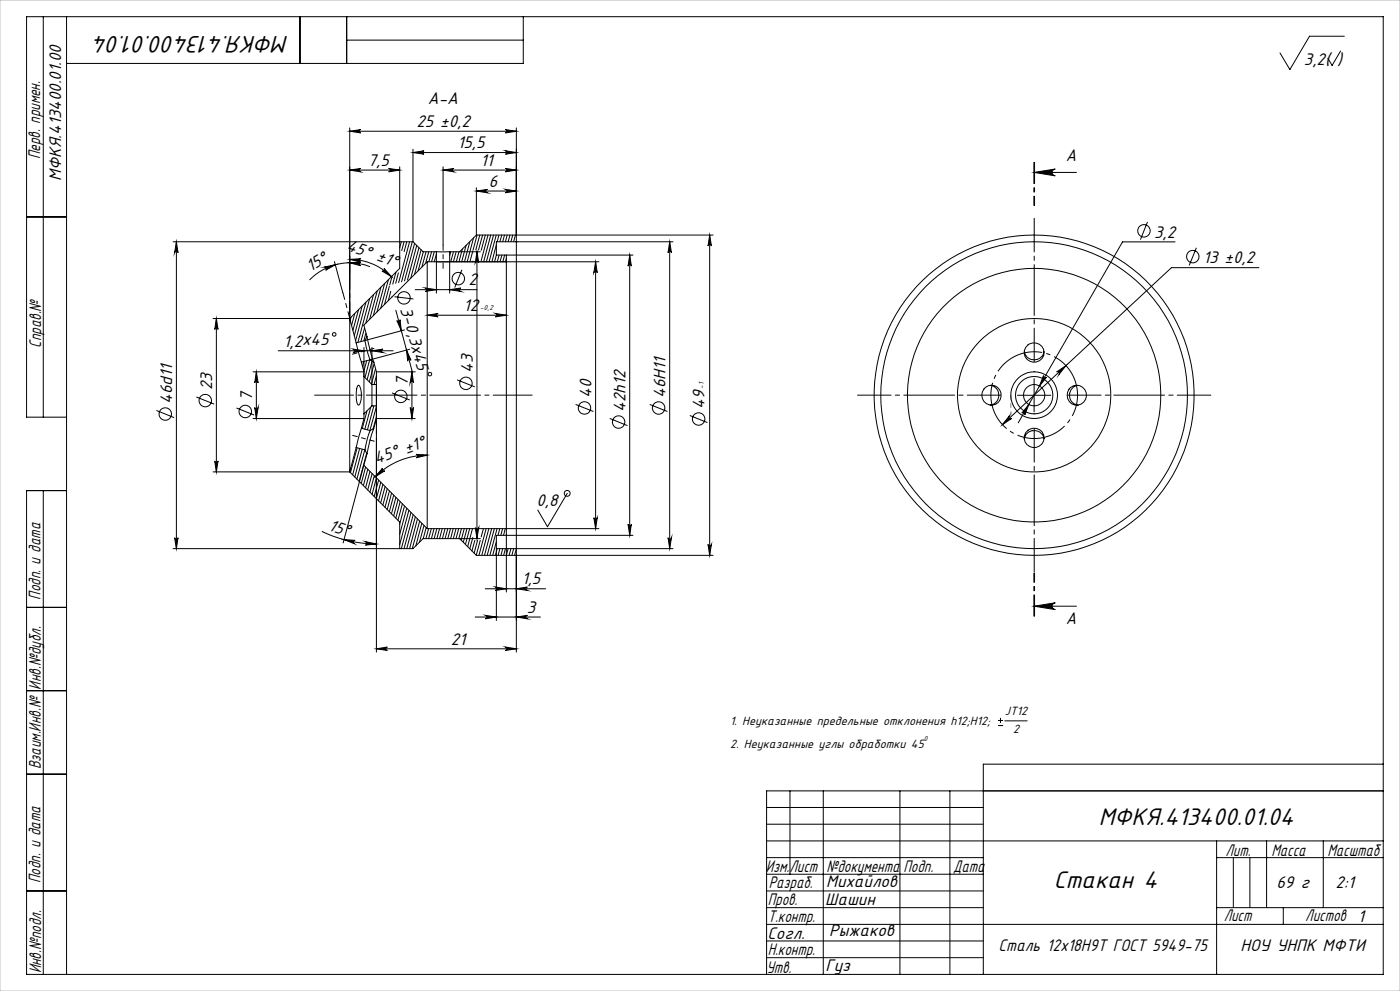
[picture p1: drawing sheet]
<svg xmlns="http://www.w3.org/2000/svg" width="420mm" height="297mm" viewBox="0 0 420 297" stroke-linecap="round" stroke-linejoin="round" font-family="sans-serif">
<g fill="none" stroke="#000" stroke-width=".3">
<path d="M13 5v120M20 5v287M90 5v14M104 12h53M104 5v14M157 5v14h-137M402.2 15.3l-2.6 4.3-1.2-2.1M403.3 10.9h-10.4l-5.9 9.9-3-4.9M104.9 39.3l3.3-.5a.49 .49 0 0 0-.5 .5 .49 .49 0 0 0 .5 .5zM104.9 38.3v57.2M104.9 39.3h50M151.6 38.8l3.3 .5-3.3 .5a.49 .49 0 0 0 .5-.5 .49 .49 0 0 0-.5-.5z"/>
<path d="M154.9 38.3v34.2M104.9 51l3.3-.5a.51 .51 0 0 0-.5 .5 .51 .51 0 0 0 .5 .5zM104.9 51h15M116.6 50.5l3.3 .5-3.3 .5a.51 .51 0 0 0 .5-.5 .51 .51 0 0 0-.5-.5zM119.9 50v30.4l-15 15.1M123.9 45.7l3.3-.5a.51 .51 0 0 0-.4 .5 .51 .51 0 0 0 .4 .5zM123.9 44.7v27.8M123.9 45.7h31M132.9 51l3.3-.5a.51 .51 0 0 0-.5 .5 .51 .51 0 0 0 .5 .5zM132.9 51h22M132.9 50v23.4M142.9 57.3l3.3-.5a.51 .51 0 0 0-.5 .5 .51 .51 0 0 0 .5 .5z"/>
<path d="M142.9 56.3v14.1M142.9 57.3h12M151.6 50.5l3.3 .5-3.3 .5a.51 .51 0 0 0 .5-.5 .51 .51 0 0 0-.5-.5zM151.6 56.8l3.3 .5-3.3 .5a.51 .51 0 0 0 .5-.5 .51 .51 0 0 0-.5-.5zM151.6 45.2l3.3 .5-3.3 .5a.51 .51 0 0 0 .5-.5 .51 .51 0 0 0-.5-.5zM310.2 51.7l6.4-1a1.02 1.02 0 0 0-1 1 1.02 1.02 0 0 0 1 1zM310.2 51.7h12.7M8 65h12M51.9 72.5h72M52.9 72.5l.5 3.2a.51 .51 0 0 0-.5-.4 .51 .51 0 0 0-.5 .4zM52.9 72.5v91.9M100.3 78.4l2.5 9.3"/>
<path d="M104.9 77.7l3.3-.2a.51 .51 0 0 0-.5 .5 .51 .51 0 0 0 .5 .6zM104.9 77.7a17.7 17.7 0 0 1 12.5 5.2M104.9 78.8l3.3-.2a.51 .51 0 0 0-.5 .5 .51 .51 0 0 0 .5 .5zM111 79.9a16.7 16.7 0 0 0-18.1 4M120.4 72.5l-.5 1.8M121.2 72.5l-.7 2.6M122 72.5l-.8 2.9M122.9 72.5l-3.3 12.2M123.7 72.5l-3.2 12M123.9 72.5l3 3h4M124.4 72.9l-3 11.3M125 73.6l-2.8 10.4"/>
<path d="M125.7 74.2l-2.5 9.2M126.3 74.9l-1.9 7.4M127 75.5l-1.6 5.6M127.8 75.5l-1.2 4.5M128.2 78.5l-19.1 18.9 1 3.5-.6 1.2M128.2 78.5v79.9M128.2 78.5h51.5M128.6 75.5l-.9 3.4M129.5 75.5l-.8 3M130.3 75.5l-.8 3M130.9 78.5h4M130.9 75.5h4"/>
<path d="M130.9 75.5v12.3M130.9 76.1l-.6 2.4M134.9 75.5v12.3M134.9 75.5h9.2M135.2 75.5l-.3 1M136 75.5l-.8 3M136.8 75.5l-.8 3M137.7 75.5l-.8 3M138.7 74.6l-1 3.9M139.8 73.5l-1.3 5M141 72.4l-1.7 6.1M141.9 78.3l-.1 .2"/>
<path d="M141.9 75.2l-.9 3.3M142.1 71.3l-1.9 7.2M142.9 70.4h71M142.9 70.4l-5 5.1M143.1 75.5l.5 3.2a.51 .51 0 0 0-.5-.4 .51 .51 0 0 0-.5 .4zM143.1 75.5v85.9M143.1 70.4l-1.2 4.5M143.9 70.4l-1.2 4.5M144.8 70.4l-1.3 4.5M145.6 70.4l-1.2 4.6M146.4 70.4l-2 7.7M147.2 70.4l-2.1 8.1"/>
<path d="M148.1 70.4l-2.2 8.1M148.9 70.4l-2.2 8.1M148.9 76.4h41M148.9 73.4l-1.3 5.1M148.9 76.4l-.5 2.1M149.7 70.4l-.5 2.1M149.7 76.4l-.5 2.1M150.5 70.4l-.5 2.1M150.6 76.4l-.6 2.1M151.3 70.4l-.5 2.1M151.4 76.4l-.6 2.1M151.9 76.4v101"/>
<path d="M151.9 77.5l-.2 1M152.2 70.4l-.6 2.1M153 70.4l-.6 2.1M153.8 70.4l-.5 2.1M154.6 70.4l-.5 2.1M154.9 72.5h.1M154.9 72.5v122.9M178.7 78.5l.5 3.2a.51 .51 0 0 0-.5-.4 .51 .51 0 0 0-.5 .4zM178.7 78.5v79.9M188.9 76.4l.5 3.4a.49 .49 0 0 0-.5-.5 .49 .49 0 0 0-.5 .5zM188.9 76.4v84M200.9 72.5l.5 3.2a.51 .51 0 0 0-.5-.4 .51 .51 0 0 0-.5 .4z"/>
<path d="M200.9 72.5v91.9M201.9 72.5h-53v3.9M212.9 70.4l.5 3.3a.51 .51 0 0 0-.5-.4 .51 .51 0 0 0-.5 .4zM212.9 70.4v96M344.2 66.5l-2.1 5.3M352.5 72.5h-15.7l-31.3 54.2M358.9 74.3l-2.1 5.2M63.9 95.5h41M64.9 95.5l.5 3.2a.49 .49 0 0 0-.5-.4 .49 .49 0 0 0-.5 .4zM64.9 95.5v45.9M97.3 80l3.3-.7-2.9 1.7a.51 .51 0 0 0 .2-.6 .51 .51 0 0 0-.6-.4zM104.9 95.5v45.9"/>
<path d="M104.9 95.5l2 7.3M105.3 95.1l-.2 .9M106.4 93.9l-.9 3.6M107.6 92.8l-1.7 6.2M108.7 91.7l-2.4 8.9M109.4 98.3l-1.1 4M109.7 99.9l-.5 2.2M109.8 90.6l-3.1 11.5M110.9 89.4l-3.5 13.1M112 88.3l-2.3 8.5M113.2 87.2l-2.3 8.5M114.3 86.1l-2.3 8.5"/>
<path d="M115.2 80.4l2.2 2.5-2.8-1.7a.5 .5 0 0 0 .7-.1 .5 .5 0 0 0-.1-.7zM115.4 84.9l-2.3 8.6M116.5 83.8l-2.3 8.6M116.8 85.8l-1.4 5.4M117.2 87.3l-.7 2.8M117.7 82.7l-.8 2.7M117.7 88.9l-.1 .1M118.4 88.9l5.6 .7M118.7 93l4.9 18.1M118.8 81.6l-1 3.6M119.1 96.1a.49 .49 0 0 0 .6 .3 .49 .49 0 0 0 .3-.6l.4 3.3zM119.5 81.8l-.8 3.1"/>
<path d="M121.4 98.9l-11.9 3.2M124.6 86.8h18.5M127.6 86.3l3.3 .5-3.3 .5a.51 .51 0 0 0 .5-.5 .51 .51 0 0 0-.5-.5zM128.2 94.5l3.2-.6a.51 .51 0 0 0-.4 .6 .51 .51 0 0 0 .4 .5zM128.2 94.5h23.7M134.9 86.8l3.3-.5a.51 .51 0 0 0-.5 .5 .51 .51 0 0 0 .5 .5zM138.6 80.9l-2.2 5.3M148.6 93.9l3.3 .6-3.3 .5a.51 .51 0 0 0 .5-.5 .51 .51 0 0 0-.5-.6zM377.7 80.2h-26.3l-50.7 47.1M58.9 119l5.3 2.1M76.9 111.4l.5 3.4a.51 .51 0 0 0-.5-.5 .51 .51 0 0 0-.5 .5zM76.9 111.4v14"/>
<path d="M83.5 105.1h34.4M105.9 104.6l3.3 .5-3.3 .6a.51 .51 0 0 0 .5-.6 .51 .51 0 0 0-.5-.5zM106.9 102.8l1.5 5.7M107.3 115.6l.3-.2a5.7 5.7 0 0 1 0 6 1.88 1.88 0 0 1-.7-2v-2zM108.4 108.5l.8 2.9h-33.3M109.1 108.4l-.3 1.4M109.2 112.9v11.1M109.2 104.1v8.8M109.2 112.9l2.4 2.3M109.5 102.1l.7 3.3 .8 2.4M109.5 102.1l-2.6 .7M110 108.2l-.9 3.1"/>
<path d="M110.1 101l1.2 5.2 .8 2.3M110.9 107.9l-1.4 5.2M111 107.8l1.1 .7M111 107.8l-2.6 .7M111.6 105.1l3.3-.5a.51 .51 0 0 0-.5 .5 .51 .51 0 0 0 .5 .6zM111.6 115.2h1.3v6.4h-1.3M111.6 115.2v6.4M111.6 104.1v11.1M111.6 108.3l-1.5 5.5M112.1 108.5l.8 2.9M112.2 109l-1.4 5.4M112.6 110.6l-1.2 4.5"/>
<path d="M112.9 111.4v84M112.9 111.4h11.7M112.9 112.6l-.7 2.6M117.6 117.8l5.3 2.1M122 104.9l1.3 3.1a.51 .51 0 0 0-.6-.4 .51 .51 0 0 0-.4 .6zM122.9 104.7l-11.9 3.1M123.6 111.4l.5 3.4a.51 .51 0 0 0-.5-.5 .51 .51 0 0 0-.6 .5zM123.6 111.4v14M137.1 113.8l5.4 2.2M297.2 115.5a2.98 2.98 0 0 1 2.5 3 2.98 2.98 0 0 1-2.7 2.9M305.3 118.5h9.9M310.2 113.4v10"/>
<path d="M313.1 112.6a.51 .51 0 0 0 .2 .6 .51 .51 0 0 0 .6-.1l-2 2.6zM313.2 105.3a2.96 2.96 0 0 1-2.9 2.6 2.96 2.96 0 0 1-3-2.4M317 111.5l2.8-1.9-2.1 2.6a.51 .51 0 0 0 0-.7 .51 .51 0 0 0-.7 0zM323.3 115.5a2.99 2.99 0 0 0-2.5 3 2.99 2.99 0 0 0 2.7 2.9M20 125h-12v-120h407v287h-407v-145h12M46.9 123l5.3 2.2M64.4 138.1a.49 .49 0 0 0 .5 .5 .49 .49 0 0 0 .5-.5l-.5 3.3zM70.9 122.3l5.3 2.1M75.9 125.4h33.3M76.4 122.1a.51 .51 0 0 0 .5 .5 .51 .51 0 0 0 .5-.5l-.5 3.3zM106.9 134.1l-2 7.3M106.9 134.1l2.6 .7"/>
<path d="M107.1 134.2l-2 7.5M107.9 134.4l-2.1 7.9M108.4 128.3l-1.5 5.8M108.4 128.3l2.6 .7M108.7 134.7l-2.3 8.3M109.1 139.4l-6.2 23.3M109.1 139.4l19.1 19M109.2 124v1.4M109.2 125.4l-.8 2.9M109.4 134.9l-2.3 8.7M109.5 134.8l.6 1.2M109.7 140l-1.3 4.9"/>
<path d="M110 135.9l-2.3 8.3M110.1 123.2l-1.4 5.2M110.1 136l-1 3.4M111 129l-.8 2.3-.7 3.5M111.2 122l-1.7 6.6M111.6 121.6l-2.4 2.4M112.1 128.4l-.9 3-1.1 4.6M112.1 121.6l-1.9 7.2M112.9 121.8l-1.9 7.2M112.9 124.9l-.9 3.5M123 122.1a.51 .51 0 0 0 .6 .5 .51 .51 0 0 0 .5-.5l-.5 3.3zM124.6 125.4h-11.7l-.8 2.9-1.1 .7"/>
<path d="M124.8 136.2l3.4 .2-3.3 .8a.51 .51 0 0 0 .4-.6 .51 .51 0 0 0-.5-.4zM128.2 136.4a22.3 22.3 0 0 0-15.6 6.5M172.7 121.2l5.3 2.1M182.9 125.4l5.3 2.2M194.9 121.2l5.3 2.1M206.9 124.5l5.3 2.1M302.8 124.7a.51 .51 0 0 0 0 .7 .51 .51 0 0 0 .7 0l-2.8 1.9zM308.6 121.2l-1.2 3.1a.51 .51 0 0 0-.2-.6 .51 .51 0 0 0-.6 .1zM313.2 131.5a3 3 0 0 0-3-2.5 3 3 0 0 0-2.9 2.5M13 147v145M63.9 141.4h41M96.6 159.2a37.2 37.2 0 0 0 16.3 3.8"/>
<path d="M104.9 141.4l15 15.1v7.9M110.3 140.6l-1.3 5M111 141.3l-1.3 4.9M111.7 141.9l-1.4 5M112.3 142.6l-1.3 4.9M112.9 143.2l-1.3 5M113.6 143.9l-1.3 4.9M114.2 144.5l-1.3 4.9M114.8 140.3a.51 .51 0 0 0-.1 .7 .51 .51 0 0 0 .7 .1l-2.8 1.8zM114.9 145.2l-1.3 4.9M115.5 145.8l-1.3 4.9M116.2 146.5l-1.3 4.9"/>
<path d="M116.8 147.1l-1.3 4.9M117.5 147.8l-1.3 4.9M118.1 148.4l-1.3 4.9M118.8 149l-1.4 5M119.4 149.7l-1.3 4.9M120.1 150.4l-1.4 4.9M120.7 151l-1.3 4.9M121.4 151.7l-1.5 5.4M122 152.3l-2.1 7.8M122.7 153l-2.8 10.2M123.3 153.6l-2.9 10.8M124 154.2l-2.8 10.2"/>
<path d="M124.6 154.9l-2.6 9.5M125.2 155.5l-2.3 8.9M125.9 156.2l-2.2 8.2M126.5 156.8l-1.8 6.8M127.2 157.5l-1.4 5M127.8 158.1l-.8 3.3M128.2 158.4h51.5M128.6 158.4l-.8 3M129.4 158.4l-.8 3M130.2 158.4l-.8 3M131.1 158.4l-.9 3M131.9 158.4l-.8 3"/>
<path d="M132.7 158.4l-.8 3M133.5 158.4l-.8 3M134.3 158.4l-.8 3M135.1 158.4l-.8 3M136 158.4l-.8 3M136.8 158.4l-.8 3M137.6 158.4l-.8 3M138.4 158.4l-.7 3M139.3 158.4l-.9 3.5M140.1 158.4l-1.1 4.1M140.9 158.4l-1.3 4.8M141.7 158.4l-1.4 5.4"/>
<path d="M142.6 158.1a.51 .51 0 0 0 .5 .5 .51 .51 0 0 0 .5-.5l-.5 3.3zM145 158.4l-.6 2.5M145.8 158.4l-2.1 8M146.6 158.4l-2.1 8M147.5 158.4l-2.2 8M148.3 158.4l-2.1 8M149.1 158.4l-2.1 8M149.9 158.4l-.5 2M150.8 158.4l-.6 2M151.6 158.4l-.5 2M170.2 147.8l-5.9 10.1-3-5M178.2 155.1a.51 .51 0 0 0 .5 .5 .51 .51 0 0 0 .5-.5l-.5 3.3z"/>
<path d="M188.4 157.1a.49 .49 0 0 0 .5 .5 .49 .49 0 0 0 .5-.5l-.5 3.3zM52.4 161.1a.51 .51 0 0 0 .5 .5 .51 .51 0 0 0 .5-.5l-.5 3.3zM103.2 161.7l3.3 .3a.51 .51 0 0 0-.6 .3 .51 .51 0 0 0 .4 .6zM109.6 162.3l3.3 .7-3.3 .4a.51 .51 0 0 0 .5-.5 .51 .51 0 0 0-.5-.6zM137.9 161.4l5 5M141.9 161.1l-1 3.4M142.5 162l-.9 3.1M142.9 166.4h71M143.3 162l-1.1 3.8M144.1 162l-1.2 4.4M144.1 161.4h-17.2l-3 3h-72M145.6 176.5h18.1"/>
<path d="M148.6 175.9l3.3 .6-3.3 .4a.51 .51 0 0 0 .5-.5 .51 .51 0 0 0-.5-.5zM148.9 164.4h53M148.9 162.3l-1.1 4.1M149.2 164.4l-.6 2M150 164.4l-.6 2M150.8 164.4l-.5 2M151.6 164.4l-.5 2M151.9 160.3v.1M152.4 164.4l-.5 2M153.3 164.4l-.6 2M154.1 164.4l-.5 2M154.9 176.5l3.3-.6a.51 .51 0 0 0-.5 .5 .51 .51 0 0 0 .5 .5z"/>
<path d="M154.9 164.5l-.5 1.9M189.9 160.4h-41v25.5M200.4 161.1a.51 .51 0 0 0 .5 .5 .51 .51 0 0 0 .5-.5l-.5 3.3zM212.4 163.2a.51 .51 0 0 0 .5 .4 .51 .51 0 0 0 .5-.4l-.5 3.2zM8 182h12M112.9 194.4l3.3-.5a.51 .51 0 0 0-.5 .5 .51 .51 0 0 0 .5 .5zM112.9 194.4h42M142.6 184.9h19.5M145.6 184.4l3.3 .5-3.3 .6a.51 .51 0 0 0 .5-.6 .51 .51 0 0 0-.5-.5zM151.6 193.9l3.3 .5-3.3 .5a.51 .51 0 0 0 .5-.5 .51 .51 0 0 0-.5-.5zM154.9 184.9l3.3-.5a.51 .51 0 0 0-.5 .5 .51 .51 0 0 0 .5 .6zM310.2 181.7l6.4-1a1.02 1.02 0 0 0-1 1 1.02 1.02 0 0 0 1 1z"/>
<path d="M310.2 181.7h12.7M8 207h12M299.4 217.4h1.5M299.4 215.9h1.5M300.1 215.2v1.5M301.4 216h6.8M8 232h12M237 237v25M247 237v55M270 237v55M285 237v55M415 237h-185v55"/>
<path d="M415 229h-120v63M230 252h185M230 247h65M230 242h65M230 257h65M365 252v40M365 257h50M370 257v15M375 257v15M380 252v20M397 252v20M8 267h12"/>
<path d="M230 277h185M230 272h65M230 267h65M230 262h65M365 272h50M385 272v5M230 287h65M230 282h65"/>
<circle cx="343.2" cy="69.2" r="1.87"/>
<circle cx="357.8" cy="76.9" r="1.87"/>
<circle cx="121.2" cy="89.3" r="1.88"/>
<circle cx="137.5" cy="83.5" r="1.87"/>
<circle cx="100.3" cy="100.2" r=".52"/>
<circle cx="120.2" cy="118.8" r="1.86"/>
<circle cx="129" cy="112.1" r=".53"/>
<circle cx="139.8" cy="114.9" r="1.87"/>
<circle cx="297.4" cy="118.5" r="2.94"/>
<circle cx="310.2" cy="118.4" r="23"/>
<circle cx="310.2" cy="118.4" r="7"/>
<circle cx="310.2" cy="118.5" r="46"/>
<circle cx="310.3" cy="118.5" r="48"/>
<circle cx="310.3" cy="118.4" r="5.6"/>
<circle cx="310.3" cy="118.4" r="3.2"/>
<circle cx="310.3" cy="118.4" r="38"/>
<circle cx="310.3" cy="105.6" r="2.95"/>
<circle cx="323" cy="118.5" r="2.96"/>
<circle cx="49.6" cy="124.1" r="1.86"/>
<circle cx="61.6" cy="120" r="1.87"/>
<circle cx="73.6" cy="123.3" r="1.87"/>
<circle cx="175.3" cy="122.3" r="1.86"/>
<circle cx="185.6" cy="126.5" r="1.86"/>
<circle cx="197.6" cy="122.3" r="1.87"/>
<circle cx="209.6" cy="125.6" r="1.87"/>
<circle cx="310.3" cy="131.2" r="2.94"/>
<circle cx="170.2" cy="147.9" r=".87"/>
</g>
<path d="M322.7 114.6a13 13 0 0 0-21.7-5.3 13 13 0 0 0 5.7 21.6 13 13 0 0 0 16.3-15.3l-.3-1" fill="none" stroke="#000" stroke-width=".3" stroke-dasharray="15.2 1.3 1.3 1.3" stroke-dashoffset="4.9" stroke-linecap="butt"/>
<path d="M310.2 48.7v12.9M310.4 48.7v12.9M310.2 184.7v-13M310.4 184.7v-13" fill="none" stroke="#000" stroke-width=".3" stroke-dasharray="6.3 1.3 1.3 1.3"/>
<path d="M159.7 118.4h-65.3" fill="none" stroke="#000" stroke-width=".3" stroke-dasharray="15.2 1.3 1.3 1.3" stroke-dashoffset="3.6"/>
<path d="M105.7 106.1l6.5-1.7M105.8 130.5l6.5 1.7" fill="none" stroke="#000" stroke-width=".3" stroke-dasharray="15.2 1.3 1.3 1.3" stroke-dashoffset="13.8"/>
<path d="M132.9 80.4v-7" fill="none" stroke="#000" stroke-width=".3" stroke-dasharray="15.2 1.3 1.3 1.3" stroke-dashoffset="13.6"/>
<path d="M104.9 95.4l-2-7.7M112.9 125.4v8" fill="none" stroke="#000" stroke-width=".3" stroke-dasharray="15.2 1.3 1.3 1.3" stroke-dashoffset="13.1"/>
<path d="M104.9 95.4v-13.6" fill="none" stroke="#000" stroke-width=".3" stroke-dasharray="15.2 1.3 1.3 1.3" stroke-dashoffset="10.3"/>
<path d="M0 0h420v297h-420z" fill="none" stroke="#c0c0c0" stroke-width=".3"/>
<path d="M303.3 118.4v6.2" fill="none" stroke="#808080" stroke-width=".3" stroke-dasharray="15.2 1.3 1.3 1.3" stroke-dashoffset="14"/>
<path d="M300.3 118.4h-43M310.3 108.4v-43M320.3 118.4h43M310.3 128.4v43" fill="none" stroke="#000" stroke-width=".3" stroke-dasharray="15.2 1.3 1.3 1.3" stroke-dashoffset="5.2"/>
<g fill="#000">
<path d="M116.6 50.5l3.3 .5-3.3 .5a.51 .51 0 0 0 .5-.5 .51 .51 0 0 0-.5-.5zM104.9 51l3.3-.5a.51 .51 0 0 0-.5 .5 .51 .51 0 0 0 .5 .5z"/>
<path d="M151.6 50.5l3.3 .5-3.3 .5a.51 .51 0 0 0 .5-.5 .51 .51 0 0 0-.5-.5zM132.9 51l3.3-.5a.51 .51 0 0 0-.5 .5 .51 .51 0 0 0 .5 .5z"/>
<path d="M151.6 56.8l3.3 .5-3.3 .5a.51 .51 0 0 0 .5-.5 .51 .51 0 0 0-.5-.5zM142.9 57.3l3.3-.5a.51 .51 0 0 0-.5 .5 .51 .51 0 0 0 .5 .5zM154.9 184.9l3.3-.5a.51 .51 0 0 0-.5 .5 .51 .51 0 0 0 .5 .6zM145.6 184.4l3.3 .5-3.3 .6a.51 .51 0 0 0 .5-.6 .51 .51 0 0 0-.5-.5zM111.6 105.1l3.3-.5a.51 .51 0 0 0-.5 .5 .51 .51 0 0 0 .5 .6zM105.9 104.6l3.3 .5-3.3 .6a.51 .51 0 0 0 .5-.6 .51 .51 0 0 0-.5-.5z"/>
<path d="M310.2 51.7l6.4-1a1.02 1.02 0 0 0-1 1 1.02 1.02 0 0 0 1 1zM310.2 181.7l6.4-1a1.02 1.02 0 0 0-1 1 1.02 1.02 0 0 0 1 1z"/>
<path d="M52.9 72.5l.5 3.2a.51 .51 0 0 0-.5-.4 .51 .51 0 0 0-.5 .4zM52.4 161.1a.51 .51 0 0 0 .5 .5 .51 .51 0 0 0 .5-.5l-.5 3.3z"/>
<path d="M104.9 78.8l3.3-.2a.51 .51 0 0 0-.5 .5 .51 .51 0 0 0 .5 .5zM97.3 80l3.3-.7-2.9 1.7a.51 .51 0 0 0 .2-.6 .51 .51 0 0 0-.6-.4z"/>
<path d="M212.9 70.4l.5 3.3a.51 .51 0 0 0-.5-.4 .51 .51 0 0 0-.5 .4zM212.4 163.2a.51 .51 0 0 0 .5 .4 .51 .51 0 0 0 .5-.4l-.5 3.2zM200.9 72.5l.5 3.2a.51 .51 0 0 0-.5-.4 .51 .51 0 0 0-.5 .4zM200.4 161.1a.51 .51 0 0 0 .5 .5 .51 .51 0 0 0 .5-.5l-.5 3.3zM188.9 76.4l.5 3.4a.49 .49 0 0 0-.5-.5 .49 .49 0 0 0-.5 .5zM188.4 157.1a.49 .49 0 0 0 .5 .5 .49 .49 0 0 0 .5-.5l-.5 3.3zM178.7 78.5l.5 3.2a.51 .51 0 0 0-.5-.4 .51 .51 0 0 0-.5 .4zM178.2 155.1a.51 .51 0 0 0 .5 .5 .51 .51 0 0 0 .5-.5l-.5 3.3zM123.6 111.4l.5 3.4a.51 .51 0 0 0-.5-.5 .51 .51 0 0 0-.6 .5zM123 122.1a.51 .51 0 0 0 .6 .5 .51 .51 0 0 0 .5-.5l-.5 3.3zM64.9 95.5l.5 3.2a.49 .49 0 0 0-.5-.4 .49 .49 0 0 0-.5 .4zM64.4 138.1a.49 .49 0 0 0 .5 .5 .49 .49 0 0 0 .5-.5l-.5 3.3zM76.9 111.4l.5 3.4a.51 .51 0 0 0-.5-.5 .51 .51 0 0 0-.5 .5zM76.4 122.1a.51 .51 0 0 0 .5 .5 .51 .51 0 0 0 .5-.5l-.5 3.3z"/>
<path d="M115.2 80.4l2.2 2.5-2.8-1.7a.5 .5 0 0 0 .7-.1 .5 .5 0 0 0-.1-.7zM104.9 77.7l3.3-.2a.51 .51 0 0 0-.5 .5 .51 .51 0 0 0 .5 .6z"/>
<path d="M119.1 96.1a.49 .49 0 0 0 .6 .3 .49 .49 0 0 0 .3-.6l.4 3.3zM122 104.9l1.3 3.1a.51 .51 0 0 0-.6-.4 .51 .51 0 0 0-.4 .6z"/>
<path d="M134.9 86.8l3.3-.5a.51 .51 0 0 0-.5 .5 .51 .51 0 0 0 .5 .5zM127.6 86.3l3.3 .5-3.3 .5a.51 .51 0 0 0 .5-.5 .51 .51 0 0 0-.5-.5z"/>
<path d="M124.8 136.2l3.4 .2-3.3 .8a.51 .51 0 0 0 .4-.6 .51 .51 0 0 0-.5-.4zM114.8 140.3a.51 .51 0 0 0-.1 .7 .51 .51 0 0 0 .7 .1l-2.8 1.8z"/>
<path d="M302.8 124.7l-2.1 2.6 2.8-1.9a.51 .51 0 0 1-.7 0 .51 .51 0 0 1 0-.7zM317 111.5a.51 .51 0 0 1 .7 0 .51 .51 0 0 1 0 .7l2.1-2.6z"/>
<path d="M308.6 121.2l-2 2.6a.51 .51 0 0 1 .6-.2 .51 .51 0 0 1 .2 .7zM313.1 112.6l-1.2 3.1 2-2.6a.51 .51 0 0 1-.6 .1 .51 .51 0 0 1-.2-.6zM128.2 94.5l3.2-.6a.51 .51 0 0 0-.4 .6 .51 .51 0 0 0 .4 .5zM148.6 93.9l3.3 .6-3.3 .5a.51 .51 0 0 0 .5-.5 .51 .51 0 0 0-.5-.6z"/>
<path d="M142.6 158.1a.51 .51 0 0 0 .5 .5 .51 .51 0 0 0 .5-.5l-.5 3.3zM143.1 75.5l.5 3.2a.51 .51 0 0 0-.5-.4 .51 .51 0 0 0-.5 .4z"/>
<path d="M103.2 161.7l3.3 .3a.51 .51 0 0 0-.6 .3 .51 .51 0 0 0 .4 .6zM109.6 162.3l3.3 .7-3.3 .4a.51 .51 0 0 0 .5-.5 .51 .51 0 0 0-.5-.6z"/>
<path d="M148.6 175.9l3.3 .6-3.3 .4a.51 .51 0 0 0 .5-.5 .51 .51 0 0 0-.5-.5zM154.9 176.5l3.3-.6a.51 .51 0 0 0-.5 .5 .51 .51 0 0 0 .5 .5z"/>
<path d="M112.9 194.4l3.3-.5a.51 .51 0 0 0-.5 .5 .51 .51 0 0 0 .5 .5zM151.6 193.9l3.3 .5-3.3 .5a.51 .51 0 0 0 .5-.5 .51 .51 0 0 0-.5-.5zM104.9 39.3l3.3-.5a.49 .49 0 0 0-.5 .5 .49 .49 0 0 0 .5 .5zM151.6 38.8l3.3 .5-3.3 .5a.49 .49 0 0 0 .5-.5 .49 .49 0 0 0-.5-.5zM123.9 45.7l3.3-.5a.51 .51 0 0 0-.4 .5 .51 .51 0 0 0 .4 .5zM151.6 45.2l3.3 .5-3.3 .5a.51 .51 0 0 0 .5-.5 .51 .51 0 0 0-.5-.5z"/>
</g>
<g font-size="8">
<text x="86.7" y="10.7" transform="rotate(-180 86.7 10.7)">МФКЯ.413400.01.04</text>
<text x="329.6" y="247.4">МФКЯ.413400.01.04</text>
<text x="316.1" y="266.1">Стакан 4</text>
</g>
<g font-size="5.6">
<text x="391.2" y="19.6">3,2( )</text>
<text x="128.4" y="31.2">A-A</text>
<text x="124.9" y="38.1">25 ±0,2</text>
<text x="12" y="47.7" transform="rotate(-90 12 47.7)">Перв. примен.</text>
<text x="137.2" y="44.4">15,5</text>
<text x="110.3" y="49.7">7,5</text>
<text x="144.2" y="49.7">11</text>
<text x="319.7" y="48.3">A</text>
<text x="18.3" y="54.2" transform="rotate(-90 18.3 54.2)">МФКЯ.413400.01.00</text>
<text x="146.6" y="56">6</text>
<text x="346.3" y="71.2">3,2</text>
<text x="103.7" y="74.9" transform="rotate(19 103.7 74.9)">45° ±1°</text>
<text x="93.1" y="81.6" transform="rotate(-30 93.1 81.6)">15°</text>
<text x="360.9" y="79">13 ±0,2</text>
<text x="140.6" y="85.6">2</text>
<text x="120" y="92.7" transform="rotate(75 120 92.7)">3-0,3х45</text>
<text x="139.1" y="93.2">12</text>
<text x="12.4" y="104.2" transform="rotate(-90 12.4 104.2)">Справ.№</text>
<text x="85.1" y="103.9">1,2x45</text>
<text x="141.9" y="111.8" transform="rotate(-90 141.9 111.8)">43</text>
<text x="63.7" y="117" transform="rotate(-90 63.7 117)">23</text>
<text x="122.3" y="115.7" transform="rotate(-90 122.3 115.7)">7</text>
<text x="177.4" y="119.2" transform="rotate(-90 177.4 119.2)">40</text>
<text x="199.7" y="119.2" transform="rotate(-90 199.7 119.2)">46H11</text>
<text x="51.7" y="121" transform="rotate(-90 51.7 121)">46d11</text>
<text x="75.7" y="120.2" transform="rotate(-90 75.7 120.2)">7</text>
<text x="187.7" y="123.4" transform="rotate(-90 187.7 123.4)">42h12</text>
<text x="211.3" y="122.5" transform="rotate(-90 211.3 122.5)">49</text>
<text x="113" y="139.1" transform="rotate(-20 113 139.1)">45° ±1°</text>
<text x="160.9" y="151.6">0,8</text>
<text x="98.3" y="158.8" transform="rotate(19 98.3 158.8)">15°</text>
<text x="12.2" y="179.8" transform="rotate(-90 12.2 179.8)">Подп. и дата</text>
<text x="156.5" y="175.2">1,5</text>
<text x="158.1" y="183.7">3</text>
<text x="319.7" y="187.1">A</text>
<text x="135.2" y="193.2">21</text>
<text x="12.2" y="206.7" transform="rotate(-90 12.2 206.7)">Инв.№дубл.</text>
<text x="12.3" y="230.5" transform="rotate(-90 12.3 230.5)">Взаим.Инв.№</text>
<text x="367.7" y="256.7">Лит.</text>
<text x="381.4" y="256.7">Масса</text>
<text x="398.2" y="256.7">Масштаб</text>
<text x="229.7" y="261.3">Изм.Лист</text>
<text x="247.9" y="261.3">№документа</text>
<text x="271.1" y="261.3">Подп.</text>
<text x="285.9" y="261.3">Дата</text>
<text x="12.1" y="264.7" transform="rotate(-90 12.1 264.7)">Подп. и дата</text>
<text x="230.7" y="266.2">Разраб.</text>
<text x="247.9" y="265.9">Михайлов</text>
<text x="383" y="266">69 г</text>
<text x="400.7" y="266">2:1</text>
<text x="230.3" y="271.3">Пров.</text>
<text x="247.6" y="271.1">Шашин</text>
<text x="230.2" y="281.5">Согл.</text>
<text x="230.3" y="276.4">Т.контр.</text>
<text x="248.8" y="280.6">Рыжаков</text>
<text x="367.1" y="276.2">Лист</text>
<text x="391.6" y="276.2">Листов 1</text>
<text x="230.3" y="286.4">Н.контр.</text>
<text x="299.6" y="285.1">Сталь 12х18H9T ГОСТ 5949-75</text>
<text x="372.1" y="285.1">НОУ УНПК МФТИ</text>
<text x="12.3" y="291.7" transform="rotate(-90 12.3 291.7)">Инв.№подл.</text>
<text x="229.9" y="291.5">Утв.</text>
<text x="247.6" y="290.9">Гуз</text>
</g>
<g font-size="4">
<text x="301.5" y="214.1">JT12</text>
<text x="219" y="217.4">1. Неуказанные предельные отклонения h12;H12;</text>
<text x="303.9" y="219.6">2</text>
<text x="219" y="224.1">2. Неуказанные углы обработки 45</text>
</g>
<g font-size="2.4">
<text x="144.1" y="93">-0,2</text>
<text x="211.2" y="116.5" transform="rotate(-90 211.2 116.5)">-1</text>
<text x="277.1" y="222.1">0</text>
</g>
</svg>
